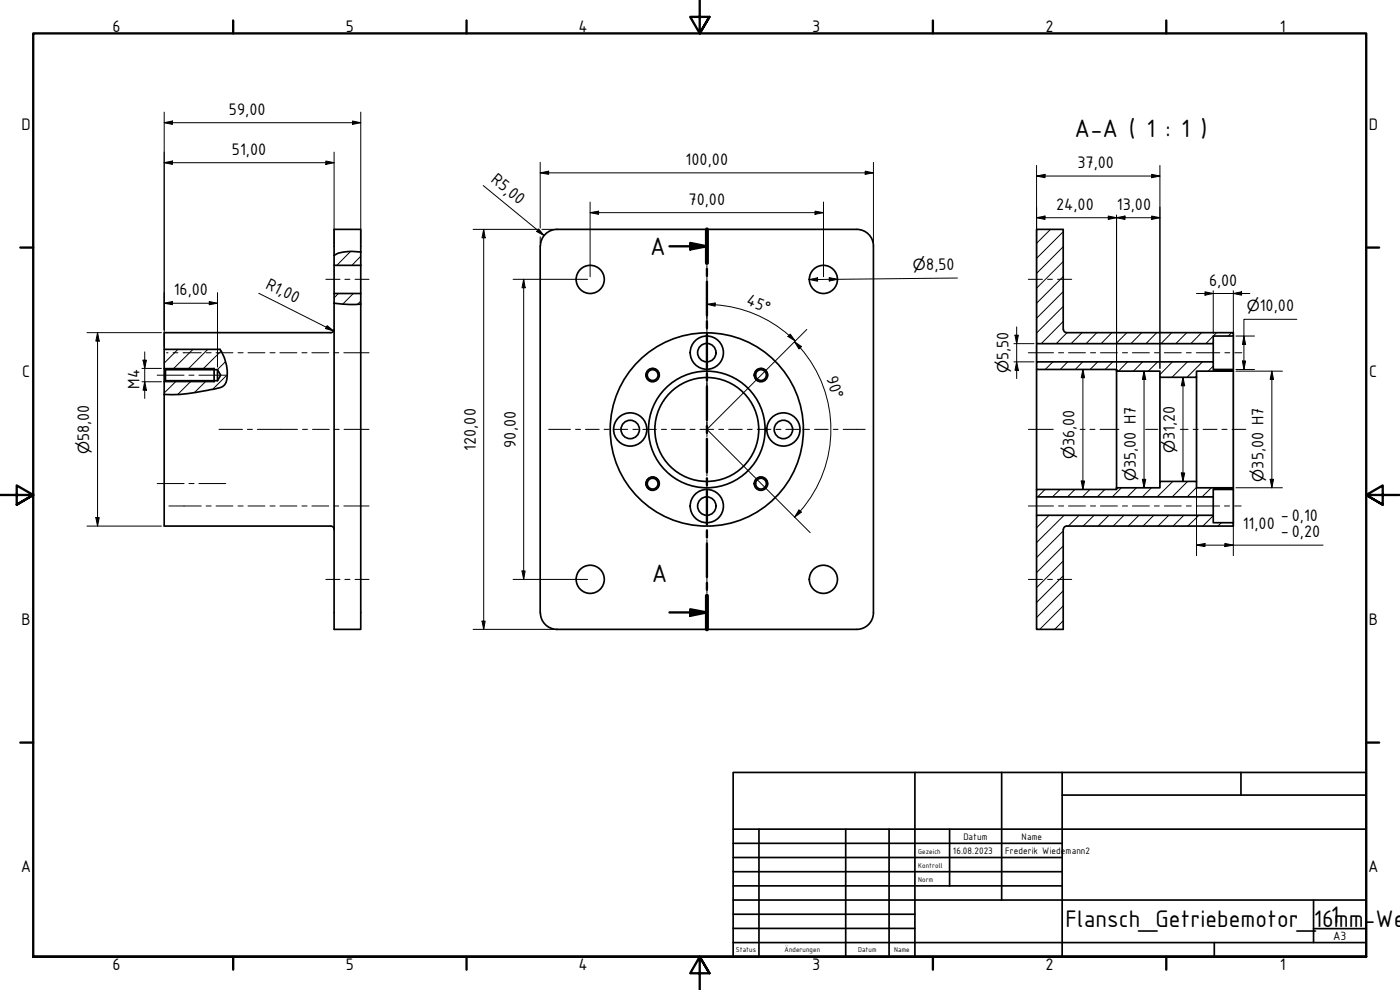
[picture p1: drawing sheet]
<svg xmlns="http://www.w3.org/2000/svg" width="420mm" height="297mm" viewBox="0 0 420 297" stroke-linecap="round" stroke-linejoin="round" font-family="sans-serif">
<!-- layer: Schraffur (ISO) -->
<g fill="none" stroke="#000" stroke-width=".3">
<path d="M105.2 75.4l-4.1 4.2M108.3 76.9l-2.7 2.7M315.3 68.8l-4.2 4.2M319.1 78.5l-8 8M319.1 74l-8 8M319.1 69.5l-8 8M101.5 88.1l-1.2 1.3M106 88.1l-3.1 3.1M108.3 90.3l-1 1M319.1 96.4l-6.6 6.7M319.1 91.9l-8 8M319.1 87.5l-8 8"/>
<path d="M319.1 83l-8 8M320.2 99.8l-3.2 3.3M324.7 99.8l-3.3 3.3M329.2 99.8l-3.3 3.3M333.7 99.8l-3.2 3.3M338.2 99.8l-3.3 3.3M342.6 99.8l-3.2 3.3M347.2 99.8l-3.3 3.3M351.7 99.8l-3.3 3.3M356.2 99.8l-3.3 3.3M360.6 99.8l-3.2 3.3M365.1 99.8l-3.2 3.3"/>
<path d="M369.6 99.8l-1 1M53 114.2l-3.7 3.7M53.4 104.8l-4.1 4.2M57.5 114.2l-4.2 4.1M57.9 104.8l-6.1 6.1M62 114.2l-3.6 3.6M62.4 104.8l-6.1 6.1M66.4 105.3l-5.7 5.6M67.7 108.5l-2.5 2.4M68.2 112.4l-4.3 4.4M311.5 108.6l-.4 .4M316 108.6l-2.3 2.3"/>
<path d="M320.4 108.6l-2.2 2.3M324.9 108.6l-2.2 2.3M329.4 108.6l-2.2 2.3M333.9 108.6l-2.2 2.3M338.4 108.6l-2.7 2.8M342.9 108.6l-2.7 2.8M347.4 108.6l-2.8 2.8M351.9 108.6l-3.8 3.8M356.4 108.6l-4.7 4.6M360.9 108.6l-4.7 4.6M364.1 109.8l-1.5 1.6M367.6 110.9l-.5 .5"/>
<path d="M313.6 146.9l-2.2 2.2M314.8 154.6l-3.7 3.8M318.1 146.9l-2.3 2.2M319.1 159.3l-8 8M319.3 154.6l-8.2 8.2M322.6 146.9l-2.2 2.2M323.8 154.6l-3.2 3.2M327.1 146.9l-2.2 2.2M328.4 154.6l-3.3 3.2M331.6 146.9l-2.3 2.2M332.8 154.6l-3.2 3.2M336.5 146.4l-2.7 2.7"/>
<path d="M337.3 154.6l-3.2 3.2M341.1 146.4l-2.8 2.7M341.8 154.6l-3.2 3.2M345.6 146.4l-2.8 2.7M346.3 154.6l-3.3 3.2M350.8 154.6l-3.3 3.2M352 144.4l-4.7 4.7M355.3 154.6l-3.3 3.2M356.4 144.4l-4.6 4.7M359.1 146.2l-2.8 2.9M359.8 154.6l-3.3 3.2M363.5 146.4l-2.8 2.7"/>
<path d="M364.1 154.7l-3.1 3.1M366.5 156.8l-1 1M368 146.4l-.5 .5M370.1 157.7l-.1 .1M319.1 172.8l-8 8M319.1 168.3l-8 8M319.1 163.8l-8 8M319.1 177.3l-8 8M319.1 181.8l-7.1 7M319.1 186.2l-2.6 2.6"/>
</g>
<!-- layer: Sichtbar (ISO) -->
<g fill="none" stroke="#000" stroke-width=".51">
<path d="M100.3 76.6v3h8M100.3 76.6v-7.8h8v19.3M100.3 79.6v8.5M108.3 75.6a12 12 0 0 0-8 1M162.1 73.8v110M162.2 73.8a5 5 0 0 1 4.9-5h90a5 5 0 0 1 5 5v110.1a5 5 0 0 1-5 4.9h-90a5 5 0 0 1-4.9-5M100.3 98.8a.99 .99 0 0 1-1 1h-50v5M100.3 91a33.4 33.4 0 0 0 8 .2M100.3 91v-2.9h8v3.1M100.3 91v97.8h8v-97.6M319.1 98.9v-30.1h-8v34.3h53v-2.3h6v-1h-50M319.2 98.8a.98 .98 0 0 0 .9 1"/>
<path d="M49.3 104.8h16.7a12.4 12.4 0 0 1 1.8 10 3.5 3.5 0 0 1-3 1.8 94.3 94.3 0 0 1-13.2 1.8l-2.3-.1v-3.8l.4-.3h15.6l.9-1.6-.9-1.7h-15.6l-.4-.4zM49.3 118.3v39.5h50a.98 .98 0 0 1 1 1M49.3 110.5v4M49.7 110.9v3.3M64.3 110.5v4M65.3 110.9v3.3M311.1 108.6h53v2.3h6v.5h-11v1.8h-11v-1.8h-13v-.5h-24zM311.1 103.1v5.5M311.1 110.9v36M335.1 111.4v35M348.1 113.2v31.2M359.1 113.2v31.2"/>
<path d="M364.1 103.1v5.5M370.1 100.8v10.1M370.1 111.4v35M311.1 146.9h24v-.5h13v-2h11v2h11v.5h-6v2.2h-53zM311.1 149.1v5.5M320.1 157.8h50v-1h-6v-2.2h-53v34.2h8v-29.9M320.1 157.8a.98 .98 0 0 0-.9 1M364.1 149.1v5.5M370.1 146.9v9.9"/>
<circle cx="177.1" cy="83.8" r="4.2"/>
<circle cx="247.1" cy="83.8" r="4.2"/>
<circle cx="195.9" cy="112.5" r="1.62"/>
<circle cx="195.9" cy="112.5" r="2"/>
<circle cx="212.1" cy="105.8" r="2.76"/>
<circle cx="212.1" cy="105.8" r="5"/>
<circle cx="228.4" cy="112.5" r="1.62"/>
<circle cx="228.4" cy="112.5" r="2"/>
<circle cx="189.1" cy="128.9" r="2.76"/>
<circle cx="189.1" cy="128.9" r="5"/>
<circle cx="212.1" cy="128.9" r="29"/>
<circle cx="212.1" cy="128.9" r="17.5"/>
<circle cx="212.1" cy="128.9" r="15.6"/>
<circle cx="235.1" cy="128.9" r="2.76"/>
<circle cx="235.1" cy="128.9" r="5"/>
<circle cx="195.9" cy="145.1" r="1.62"/>
<circle cx="195.9" cy="145.1" r="2"/>
<circle cx="212.1" cy="151.8" r="2.76"/>
<circle cx="212.1" cy="151.8" r="5"/>
<circle cx="228.4" cy="145.1" r="1.62"/>
<circle cx="228.4" cy="145.1" r="2"/>
<circle cx="177.1" cy="173.8" r="4.2"/>
<circle cx="247.1" cy="173.8" r="4.2"/>
</g>
<!-- layer: Sichtbar schmal (ISO) -->
<path d="M49.3 110.5h15M49.3 114.5h15M197.8 112.9a2 2 0 0 0-1.6-2.3 2 2 0 0 0-2.3 1.6 2 2 0 0 0 1.6 2.3M230.3 112.9a2 2 0 0 0-1.6-2.3 2 2 0 0 0-2.3 1.6 2 2 0 0 0 1.6 2.3M197.8 145.5a2 2 0 0 0-1.6-2.4 2 2 0 0 0-2.3 1.7 2 2 0 0 0 1.6 2.3M230.3 145.5a2 2 0 0 0-1.6-2.4 2 2 0 0 0-2.3 1.7 2 2 0 0 0 1.6 2.3" fill="none" stroke="#000" stroke-width=".38"/>
<!-- layer: Schnittlinie (ISO) -->
<g fill="none" stroke="#000" stroke-width=".7">
<path d="M200.9 73.9h11.3M207.1 72.9l5.1 1-5.1 1zM212.2 68.8v10.1M212.2 80.7v2.1M212.2 84.5v10.2M212.2 96.4v2.1M212.2 100.3v10M212.2 112.1v2.1M212.2 115.9v10.1M212.2 127.8v2.1M212.2 131.6v10.1M212.2 143.5v2.1"/>
<path d="M212.2 147.3v10.1M212.2 159.2v2.1M212.2 163.1v10.1M212.2 174.9v2.1M212.2 178.7v10.1M200.9 183.8h11.3M207.1 182.8l5.1 1-5.1 1z"/>
</g>
<path d="M212.2 68.8v10.1M212.2 178.7v10.1" fill="none" stroke="#000" stroke-width="1.2"/>
<g fill="#000">
<path d="M207.1 72.9l5.1 1-5.1 1z" fill-rule="evenodd"/>
<path d="M207.1 182.8l5.1 1-5.1 1z" fill-rule="evenodd"/>
</g>
<!-- layer: Rahmen (ISO) -->
<g fill="none" stroke="#000" stroke-width=".7">
<path d="M70 6.1v3.9M140 6.1v3.9M210 0v10l-2.9-4.9h5.8l-2.9 4.9 2.9-4.9M280 6.1v3.9M350 6.1v3.9M6.1 74.3h3.9M410 74.3h3.9M0 148.5h10l-5-2.8v5.7l5-2.9-5 2.9M420 148.5h-10l5-2.8v5.7l-5-2.9 5 2.9M6.1 222.8h3.9M410 222.8h3.9M10 287.1v-277.1h400v277.1h-400h400"/>
<path d="M70 287.1v3.8M140 287.1v3.8M212.9 292l-2.9-4.9 2.9 4.9h-5.8l2.9-4.9v9.9M280 287.1v3.8M350 287.1v3.8"/>
</g>
<!-- layer: Titel (ISO) -->
<g fill="none" stroke="#000" stroke-width=".51">
<path d="M220 231.8h190v55.3h-190zM274.6 231.8v55.3M300.6 231.8v38.3M318.8 238.6h91.2M318.8 231.8v55.3M372.4 231.8v6.8M220 253h98.8M220 257.3h98.8M220 248.8h190M227.8 248.8v38.3M253.8 248.8v38.3M266.8 248.8v38.3"/>
<path d="M285 248.8v17M220 261.5h98.8M220 265.8h98.8M220 270.1h190M220 274.3h54.6M220 278.6h54.6M394.2 278.6h15.8M394.2 270.1v12.7M220 282.8h190M364.4 282.8v4.3"/>
</g>
<!-- layer: Skizziergeometrie (ISO) -->
<path d="M212.2 90.9v37.9M242.1 98.9l-29.9 29.9 30.9 31" fill="none" stroke="#000" stroke-width=".3"/>
<g fill="none" stroke="#000" stroke-width=".3">
<path d="M49.3 36.8l2.5-.5v1zM49.3 36.8h59M49.3 33.6v70.4M105.8 36.3l2.5 .5-2.5 .5zM108.3 33.6v39.4M49.3 48.8l2.5-.5v1zM49.3 48.8h51M97.8 48.3l2.5 .5-2.5 .5zM100.3 45.6v27.4M145 55.7l18.3 15M162.1 51.9l2.6-.5v.9zM162.1 51.9h100"/>
<path d="M162.1 48.7v19.7M259.7 51.4l2.4 .5-2.4 .4zM262.1 48.7v24.3M311.1 52.8l2.5-.5v1zM311.1 49.6v34.1M311.1 52.8h37M345.6 52.3l2.5 .5-2.5 .5zM348.1 49.6v56.1M142 68.8h19.7M145.2 68.8l.4 2.6h-.9zM145.2 68.8v120M161.7 68.7l1.6 2-2.3-1.2z"/>
<path d="M162.1 71v2M162.6 68.8h3.7M177.1 63.8l2.5-.4v.9zM177.1 63.8h70M177.1 60.6v22.4M244.6 63.4l2.5 .4-2.5 .5zM247.1 60.6v22.4M311.1 65.3l2.5-.5v1zM311.1 65.3h37M332.6 64.8l2.5 .5-2.5 .5zM335.1 65.3l2.5-.5v1zM335.1 64.6v41.1"/>
<path d="M345.6 64.8l2.5 .5-2.5 .5zM26.1 99.8h22.4M29.3 99.8l.5 2.5h-1zM29.3 99.8v58M49.3 91l2.5-.5v.9zM49.3 91h16M62.8 90.5l2.5 .5-2.5 .4zM65.3 87.8v17.9M77.7 88l22.4 11.3M98.2 97.7l1.9 1.6-2.4-.7zM154 83.8h22.3M157.2 83.8l.4 2.5h-.9z"/>
<path d="M157.2 83.8v90M212.2 91.3l2.4-.4v1zM212.2 91.3a38 38 0 0 1 24.6 9.3M242.9 83.9l2.5-.5v1zM248.9 83.3l2.5 .5-2.5 .5zM287.3 83.4l-44.4 .5M305.1 98.1v15.5M311.1 83.9v21.8M359.1 88.1h16M361.6 87.6l2.5 .5-2.5 .5zM364.1 87.2v12.9M370.1 88.1l2.5-.5v1z"/>
<path d="M370.1 87.2v12.9M389.2 95.8h-15.9v15.1M42.6 110.5h5.9M42.6 114.5h5.9M42.9 108.1h1l-.5 2.4zM43.4 114.5l.5 2.6h-1zM43.4 105.6v14M65.3 105.9v4.3M236.9 100.6l1.7 1.7M237.2 100.3l1.4 2-2.1-1.3zM238.4 102.5l2.1 1.5-.7 .7zM238.4 102.5l1.8 1.8"/>
<path d="M240.2 104.4a37.2 37.2 0 0 1-1.8 50.8M304.3 108.6h6M304.3 103.1h6M304.6 100.6h1l-.5 2.5zM305.1 108.6l.5 2.5h-1zM311.1 105.9v4.1M325 110.9l.5 2.4h-1zM325 110.9v36M335.1 105.9v4.6M343.3 111.4l.6 2.4h-1.1zM343.3 111.4v35M348.1 105.9v4.6"/>
<path d="M355 113.2l.5 2.5h-1zM355 113.2v31.2M359.1 112.1v54.6M370.1 112.1v54.6M370.9 111.4h14M370.9 100.8h5.6M370.9 110.9h5.6M372.9 108.3h.9l-.5 2.6zM373.3 100.8l.5 2.6h-.9zM381.7 111.4l.5 2.4h-1zM381.7 111.4v35M26.1 157.8h22.4"/>
<path d="M28.8 155.3h1l-.5 2.5zM239.8 153l.7 .7-2.1 1.5zM324.5 144.3h1l-.5 2.6zM342.8 143.8h1.1l-.6 2.6zM354.5 141.9h1l-.5 2.5zM370.9 146.4h14M381.2 143.8h1l-.5 2.6zM154 173.8h22.3M156.7 171.3h.9l-.4 2.5zM359.1 163.6l2.5-.5v.9zM359.1 163.6h38M367.6 163.1l2.5 .5-2.5 .4z"/>
<path d="M142 188.8h24.3M144.7 186.4h.9l-.4 2.4z"/>
</g>
<g fill="#000">
<path d="M49.3 36.8l2.5-.5v1z" fill-rule="evenodd"/>
<path d="M105.8 36.3l2.5 .5-2.5 .5z" fill-rule="evenodd"/>
<path d="M49.3 48.8l2.5-.5v1z" fill-rule="evenodd"/>
<path d="M97.8 48.3l2.5 .5-2.5 .5z" fill-rule="evenodd"/>
<path d="M162.1 51.9l2.6-.5v.9z" fill-rule="evenodd"/>
<path d="M259.7 51.4l2.4 .5-2.4 .4z" fill-rule="evenodd"/>
<path d="M311.1 52.8l2.5-.5v1z" fill-rule="evenodd"/>
<path d="M345.6 52.3l2.5 .5-2.5 .5z" fill-rule="evenodd"/>
<path d="M145.2 68.8l.4 2.6h-.9z" fill-rule="evenodd"/>
<path d="M161.7 68.7l1.6 2-2.3-1.2z" fill-rule="evenodd"/>
<path d="M177.1 63.8l2.5-.4v.9z" fill-rule="evenodd"/>
<path d="M244.6 63.4l2.5 .4-2.5 .5z" fill-rule="evenodd"/>
<path d="M311.1 65.3l2.5-.5v1z" fill-rule="evenodd"/>
<path d="M332.6 64.8l2.5 .5-2.5 .5z" fill-rule="evenodd"/>
<path d="M335.1 65.3l2.5-.5v1z" fill-rule="evenodd"/>
<path d="M345.6 64.8l2.5 .5-2.5 .5z" fill-rule="evenodd"/>
<path d="M49.3 91l2.5-.5v.9z" fill-rule="evenodd"/>
<path d="M62.8 90.5l2.5 .5-2.5 .4z" fill-rule="evenodd"/>
<path d="M98.2 97.7l1.9 1.6-2.4-.7z" fill-rule="evenodd"/>
<path d="M157.2 83.8l.4 2.5h-.9z" fill-rule="evenodd"/>
<path d="M212.2 91.3l2.4-.4v1z" fill-rule="evenodd"/>
<path d="M242.9 83.9l2.5-.5v1z" fill-rule="evenodd"/>
<path d="M248.9 83.3l2.5 .5-2.5 .5z" fill-rule="evenodd"/>
<path d="M361.6 87.6l2.5 .5-2.5 .5z" fill-rule="evenodd"/>
<path d="M370.1 88.1l2.5-.5v1z" fill-rule="evenodd"/>
<path d="M29.3 99.8l.5 2.5h-1z" fill-rule="evenodd"/>
<path d="M42.9 108.1h1l-.5 2.4z" fill-rule="evenodd"/>
<path d="M43.4 114.5l.5 2.6h-1z" fill-rule="evenodd"/>
<path d="M237.2 100.3l1.4 2-2.1-1.3z" fill-rule="evenodd"/>
<path d="M238.4 102.5l2.1 1.5-.7 .7z" fill-rule="evenodd"/>
<path d="M304.6 100.6h1l-.5 2.5z" fill-rule="evenodd"/>
<path d="M305.1 108.6l.5 2.5h-1z" fill-rule="evenodd"/>
<path d="M325 110.9l.5 2.4h-1z" fill-rule="evenodd"/>
<path d="M343.3 111.4l.6 2.4h-1.1z" fill-rule="evenodd"/>
<path d="M355 113.2l.5 2.5h-1z" fill-rule="evenodd"/>
<path d="M372.9 108.3h.9l-.5 2.6z" fill-rule="evenodd"/>
<path d="M373.3 100.8l.5 2.6h-.9z" fill-rule="evenodd"/>
<path d="M381.7 111.4l.5 2.4h-1z" fill-rule="evenodd"/>
<path d="M28.8 155.3h1l-.5 2.5z" fill-rule="evenodd"/>
<path d="M239.8 153l.7 .7-2.1 1.5z" fill-rule="evenodd"/>
<path d="M324.5 144.3h1l-.5 2.6z" fill-rule="evenodd"/>
<path d="M342.8 143.8h1.1l-.6 2.6z" fill-rule="evenodd"/>
<path d="M354.5 141.9h1l-.5 2.5z" fill-rule="evenodd"/>
<path d="M381.2 143.8h1l-.5 2.6z" fill-rule="evenodd"/>
<path d="M156.7 171.3h.9l-.4 2.5z" fill-rule="evenodd"/>
<path d="M359.1 163.6l2.5-.5v.9z" fill-rule="evenodd"/>
<path d="M367.6 163.1l2.5 .5-2.5 .4z" fill-rule="evenodd"/>
<path d="M144.7 186.4h.9l-.4 2.4z" fill-rule="evenodd"/>
</g>
<!-- layer: Mittellinie (ISO) -->
<g fill="none" stroke="#000" stroke-width=".3">
<path d="M212.2 71.4v6.8M212.2 79.6v1.5M97.8 83.8h4.2M103.5 83.8h1.5M106.6 83.8h4.1M212.2 82.7v4.3M212.2 88.4v1.6M212.2 91.4v4.3M212.2 97.3v1.4M308.6 83.8h4.3M314.4 83.8h1.4M317.4 83.8h4.2"/>
<path d="M47.2 112.6h8M50 105.8h.4M51.9 105.8h1.5M54.9 105.8h5.5M56.7 112.6h1.5M59.7 112.6h8.1M61.8 105.8h1.6M64.8 105.8h5.1M71.4 105.8h1.6M74.4 105.8h5.1M81 105.8h1.5M84 105.8h5.1"/>
<path d="M90.6 105.8h1.5M93.6 105.8h5.1M100.2 105.8h1.5M103.2 105.8h7.5M212.2 100.3v4.3M212.2 106.1v1.5M212.2 109.1v4.3M212.2 114.9v1.5M212.2 117.8v4.4M308.6 105.8h7.6M317.7 105.8h1.5M320.7 105.8h5.1"/>
<path d="M327.3 105.8h1.5M330.3 105.8h5M336.9 105.8h1.5M339.9 105.8h5M346.5 105.8h1.4M349.4 105.8h5.1M356 105.8h1.5M359 105.8h7.1M367.6 105.8h1.5M370.6 105.8h2.1M65.7 128.8h7.1M74.2 128.8h1.6"/>
<path d="M77.2 128.8h12.1M90.8 128.8h1.5M93.8 128.8h5M100.3 128.8h1.5M103.3 128.8h7.4M164.7 128.8h6.5M172.7 128.8h1.5M175.7 128.8h4.1M181.3 128.8h1.5M184.3 128.8h4.1M189.9 128.8h1.5M192.9 128.8h4.1"/>
<path d="M198.5 128.8h1.5M201.5 128.8h4.1M207.1 128.8h1.5M210.1 128.8h4.1M212.2 123.7v1.5M212.2 126.7v4.3M212.2 132.5v1.5M212.2 135.5v4.3M215.7 128.8h1.5M218.7 128.8h4.1M224.3 128.8h1.4M227.3 128.8h4"/>
<path d="M232.9 128.8h1.5M235.8 128.8h4.2M241.4 128.8h1.6M244.5 128.8h4M250.1 128.8h1.4M253 128.8h6.7M308.6 128.8h7.5M324.2 128.8h1.4M327.1 128.8h1.5M330.1 128.8h5.7M343.8 128.8h3.7M354.2 128.8h2.4"/>
<path d="M358.1 128.8h1.5M361.1 128.8h4.2M366.7 128.8h1.5M369.8 128.8h4.1M47.2 145.1h8M50.7 151.8h9.7M56.7 145.1h1.5M59.7 145.1h8.1M61.8 151.8h1.6M64.8 151.8h5.1M71.4 151.8h1.6M74.4 151.8h5.1"/>
<path d="M81 151.8h1.5M84 151.8h5.1M90.6 151.8h1.5M93.6 151.8h5.1M100.2 151.8h1.5M103.2 151.8h7.5M212.2 141.3v1.5M212.2 144.3v4.3M212.2 150.1v1.5M212.2 153.1v4.3M212.2 158.9v1.5M308.6 151.8h7.6"/>
<path d="M317.7 151.8h1.5M320.7 151.8h5.1M327.3 151.8h1.5M330.3 151.8h5M336.9 151.8h1.5M339.9 151.8h5M346.5 151.8h1.4M349.4 151.8h5.1M356 151.8h1.5M359 151.8h7M367.5 151.8h1.5M370.5 151.8h2"/>
<path d="M97.8 173.8h4.2M103.5 173.8h1.5M106.6 173.8h4.1M212.2 161.9v4.3M212.2 167.7v1.5M212.2 170.7v4.4M212.2 176.5v1.5M212.2 179.5v6.9M308.6 173.8h4.3M314.4 173.8h1.4M317.4 173.8h4.2"/>
</g>
<g font-size="8.1">
<text x="322.5" y="41">A-A ( 1 : 1 )</text>
<text x="195.1" y="76.4">A</text>
<text x="195.6" y="174.5">A</text>
</g>
<g font-size="7.7">
<text x="319.8" y="278.2">Flansch_Getriebemotor_</text>
<text x="394.3" y="278.2">161mm-We</text>
</g>
<g font-size="5.4">
<text x="33.8" y="9.6">6</text>
<text x="103.8" y="9.6">5</text>
<text x="173.6" y="9.6">4</text>
<text x="243.8" y="9.6">3</text>
<text x="313.8" y="9.6">2</text>
<text x="384.1" y="9.6">1</text>
<text x="68.7" y="34.5">59,00</text>
<text x="6.5" y="38.9">D</text>
<text x="410.8" y="38.9">D</text>
<text x="69.6" y="46.5">51,00</text>
<text x="205.7" y="49.5">100,00</text>
<text x="323.3" y="50.5">37,00</text>
<text x="147.1" y="54.4" transform="rotate(39 147.1 54.4)">R5,00</text>
<text x="206.6" y="61.5">70,00</text>
<text x="316.9" y="63">24,00</text>
<text x="335.2" y="63">13,00</text>
<text x="277.9" y="81" transform="rotate(-1 277.9 81)">8,50</text>
<text x="52.1" y="88.6">16,00</text>
<text x="79.4" y="86.3" transform="rotate(27 79.4 86.3)">R1,00</text>
<text x="362.8" y="85.7">6,00</text>
<text x="223.7" y="91.3" transform="rotate(23 223.7 91.3)">45°</text>
<text x="378.1" y="93.3">10,00</text>
<text x="6.6" y="113.1">C</text>
<text x="247.9" y="113.3" transform="rotate(72 247.9 113.3)">90°</text>
<text x="302.6" y="108.1" transform="rotate(-90 302.6 108.1)">5,50</text>
<text x="410.9" y="113.1">C</text>
<text x="41.8" y="116.6" transform="rotate(-90 41.8 116.6)">M4</text>
<text x="26.8" y="132.4" transform="rotate(-90 26.8 132.4)">58,00</text>
<text x="142.8" y="135.2" transform="rotate(-90 142.8 135.2)">120,00</text>
<text x="154.8" y="134.4" transform="rotate(-90 154.8 134.4)">90,00</text>
<text x="322.5" y="133.9" transform="rotate(-90 322.5 133.9)">36,00</text>
<text x="352.6" y="132" transform="rotate(-90 352.6 132)">31,20</text>
<text x="340.9" y="140.4" transform="rotate(-90 340.9 140.4)">35,00 H7</text>
<text x="379.2" y="140.6" transform="rotate(-90 379.2 140.6)">35,00 H7</text>
<text x="373" y="158.8">11,00</text>
<text x="384.4" y="160.9">-0,20</text>
<text x="384.4" y="156.1">-0,10</text>
<text x="6.5" y="187.4">B</text>
<text x="410.8" y="187.4">B</text>
<text x="6.3" y="261.7">A</text>
<text x="410.6" y="261.7">A</text>
<text x="33.8" y="290.9">6</text>
<text x="103.8" y="290.9">5</text>
<text x="173.6" y="290.9">4</text>
<text x="243.8" y="290.9">3</text>
<text x="313.8" y="290.9">2</text>
<text x="384.1" y="290.9">1</text>
</g>
<g font-size="4.6">
<text x="274" y="81.1" transform="rotate(-1 274 81.1)">⌀</text>
<text x="374.1" y="93.3">⌀</text>
<text x="302.6" y="112.1" transform="rotate(-90 302.6 112.1)">⌀</text>
<text x="26.8" y="136.3" transform="rotate(-90 26.8 136.3)">⌀</text>
<text x="322.5" y="137.8" transform="rotate(-90 322.5 137.8)">⌀</text>
<text x="352.6" y="135.9" transform="rotate(-90 352.6 135.9)">⌀</text>
<text x="340.9" y="144.4" transform="rotate(-90 340.9 144.4)">⌀</text>
<text x="379.2" y="144.6" transform="rotate(-90 379.2 144.6)">⌀</text>
</g>
<text font-size="3.9" x="400.1" y="282">A3</text>
<g font-size="3">
<text x="286" y="256.3">16.08.2023</text>
<text x="289.1" y="252">Datum</text>
<text x="301.6" y="256.3">Frederik Wiedemann2</text>
<text x="306.6" y="252">Name</text>
</g>
<g font-size="2.3">
<text x="275.6" y="256.3">Gezeich</text>
<text x="275.6" y="260.5">Kontroll</text>
<text x="275.6" y="264.8">Norm</text>
<text x="220.9" y="285.7">Status</text>
<text x="235.5" y="285.7">Änderungen</text>
<text x="257.6" y="285.7">Datum</text>
<text x="268.4" y="285.7">Name</text>
</g>
</svg>
